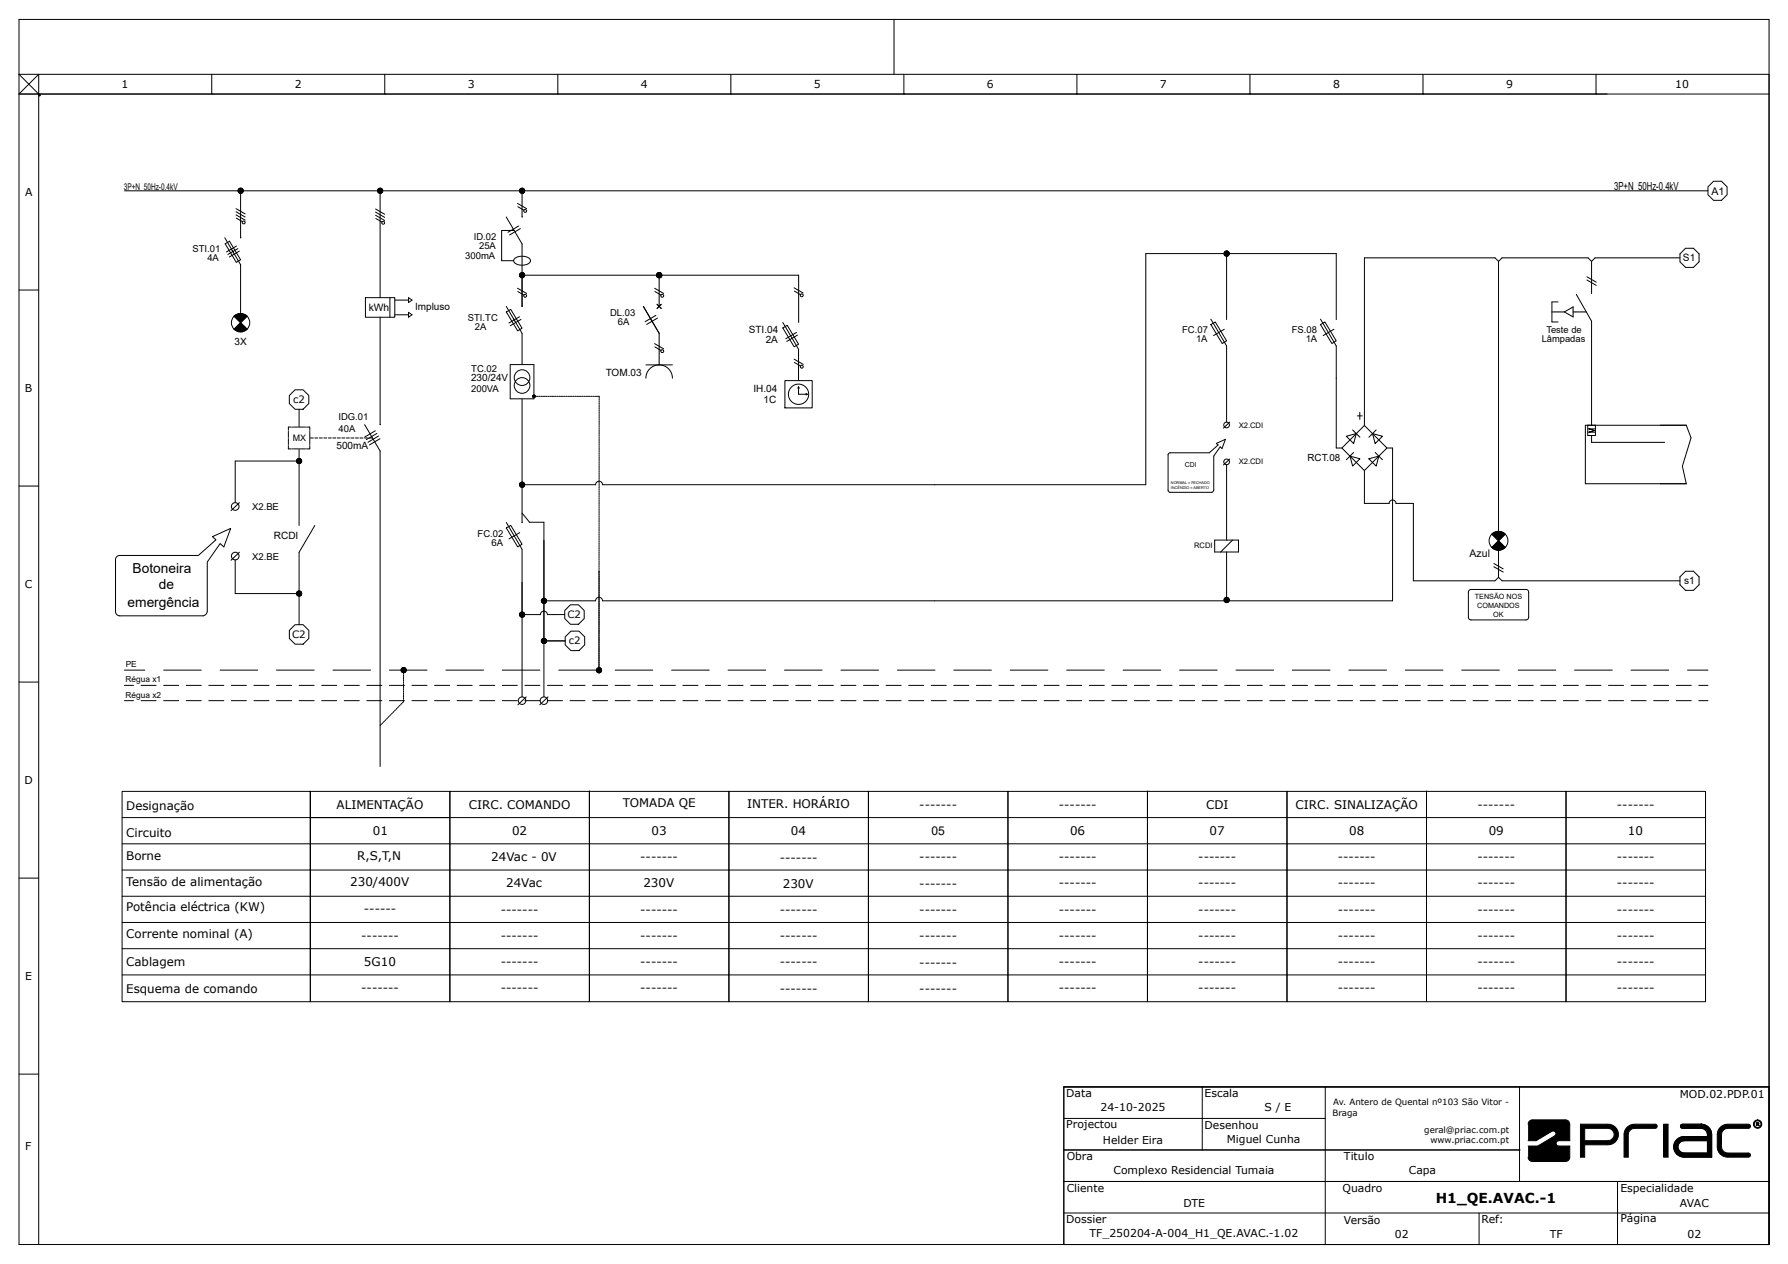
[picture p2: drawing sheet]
<svg xmlns="http://www.w3.org/2000/svg" width="297mm" height="210mm" viewBox="0 0 297 210" stroke-linecap="round" stroke-linejoin="round" font-family="sans-serif">
<g fill="none" stroke="#000" stroke-width=".17">
<path d="M6.4 15.6l-3.2-3.3h290.7v194.5h-290.7v-203.6h290.7v203.6h-117.2v-26.2h117.2M6.6 15.6v.3h-.2M35.2 15.6h.1M35.2 12.3v3.3M63.9 15.6h.1M63.9 12.3v3.3M92.7 15.6h.1M92.7 12.3v3.3M121.4 15.6h.1M121.4 12.3v3.3M148.5 3.2v9.1M150.1 15.6h.1"/>
<path d="M150.1 12.3v3.3M178.9 15.6h.1M178.9 12.3v3.3M207.6 15.6h.1M207.6 12.3v3.3M236.4 15.6h.1M236.4 12.3v3.3M265.1 15.6h.1M265.1 12.3v3.3M293.9 15.6h-290.7l3.2-3.3v194.5M20.7 31.7h263M37.3 39.5l2.7 4.5v8.1"/>
<path d="M39.2 35.7l1.5 .9M39.2 35.2l1.5 .9M39.2 34.7l1.5 .8M39.3 36.2l1 .6M39.5 31.7h.5l-.5 .1zM39.6 32l.4-.3-.3 .3zM39.6 31.4l.4 .3-.5-.1zM39.7 31.3h.1l.2 .4zM39.8 31.3h.2v.4zM40 39.5h.1M40 31.7v.4h-.2zM40 31.7l.1 .4h-.1z"/>
<path d="M40 31.7l.2 .3-.1 .1zM40 31.7l.3 .3h-.1zM40 31.7l.4 .1-.1 .2zM40 31.7h.4v.1zM40 31.7l.4-.1v.1zM40 31.7l.3-.3 .1 .2zM40 31.3h.1l-.1 .4zM40 31.7v7.8M40.1 31.3h.1l-.2 .4zM40.2 31.3l.1 .1-.3 .3zM62.4 35.8l1.5 .8M62.4 35.2l1.5 .9"/>
<path d="M62.4 34.7l1.5 .9M62.4 36.3l1 .6M62.7 31.7h.4l-.4 .1zM62.8 32l.3-.3-.2 .3zM62.8 31.4l.3 .3-.4-.1zM62.9 31.3h.1l.1 .4zM63 31.3h.1v.4zM63.1 31.7v.4h-.1zM63.1 31.7l.2 .4h-.2zM63.1 31.7l.3 .3-.1 .1zM63.1 31.7l.4 .3h-.1zM63.1 31.7l.5 .1-.1 .2z"/>
<path d="M63.1 31.7h.5v.1zM63.1 31.7l.5-.1v.1zM63.1 31.7l.4-.3 .1 .2zM63.1 31.3h.2l-.2 .4zM63.1 31.7v17.8M63.3 31.3h.1l-.3 .4zM63.4 31.3l.1 .1-.4 .3zM84.1 36.1l2.6 4.4v10.4M85.4 38.3h-2.1v5h2M86 33.8l1.5 .9M86 34.3l1 .6M86.2 37.5l-1.8 1.1"/>
<path d="M86.3 31.7h.4l-.4 .1zM86.4 32l.3-.3-.2 .3zM86.4 31.4l.3 .3-.4-.1zM86.4 38l-1.8 1M86.5 31.3h.1l.1 .4zM86.6 31.3h.1v.4zM86.7 36.1h.1M86.7 31.7v.4h-.1zM86.7 31.7l.2 .4h-.2zM86.7 31.7l.3 .3-.1 .1zM86.7 31.7l.4 .3h-.1zM86.7 31.7l.4 .1v.2z"/>
<path d="M86.7 31.7h.5l-.1 .1zM86.7 31.7l.4-.1 .1 .1zM86.7 31.7l.4-.3v.2zM86.7 31.3h.2l-.2 .4zM86.7 31.7v4.4M86.9 31.3h.1l-.3 .4zM87 31.3l.1 .1-.4 .3zM3.2 48.2h3.2M37.4 40.5l.7-.4 1.9 3.1-.8 .4zM38.9 52.5a1.52 1.52 0 0 1 2.1 0l-2.1 2.2a1.52 1.52 0 0 0 2.1 0zM39.3 40.9l-1.7 1M39.5 41.3l-1.7 1"/>
<path d="M39.8 41.7l-1.7 1M60.7 49.5h4.9v3.2h-4.9zM63.1 52.7v17.9M64.8 49.5v3.2M65.6 52.3h2.3M65.6 49.9h2.3M67.9 51.9l.5 .4-.5 .4zM67.9 49.5l.5 .4-.5 .4zM84.1 50.9l2.6 4.5v5.2M84.1 51.8l.7-.4 1.9 3.1-.7 .5zM85.5 43a1.9 1.9 0 0 1 2.6 .2 1.21 1.21 0 0 1-1.5 .9l-.9-.3a.53 .53 0 0 1-.2-.8zM86 47.9l1.5 .9"/>
<path d="M86 48.4l1 .6M86.3 45.7h.4l-.4 .2zM86.3 52.6l-1.8 1.1M86.4 46l.3-.3-.2 .4zM86.4 45.5l.3 .2-.4-.1zM86.5 45.4l.1-.1 .1 .4zM86.5 53.1l-1.7 1M86.6 45.3h.1v.4zM86.7 50.9h.1M86.7 45.7v.5l-.1-.1zM86.7 45.7l.2 .4-.2 .1zM86.7 45.7l.3 .4h-.1z"/>
<path d="M86.7 45.7l.4 .3-.1 .1zM86.7 45.7l.4 .2v.1zM86.7 45.7h.5l-.1 .2zM86.7 45.7l.4-.1 .1 .1zM86.7 45.7l.4-.2v.1zM86.7 45.3h.2l-.2 .4zM86.7 45.7h46v7.9M86.9 45.3l.1 .1-.3 .3zM87 45.4l.1 .1-.4 .2zM106.9 50.9l2.6 4.5v5.2M108.7 47.9l1.5 .9M108.7 57.1l1.5 .9"/>
<path d="M108.8 48.4l1 .6M108.8 57.6l1 .6M108.9 52.4l-1.7 1.1M109.1 45.7h.4l-.4 .2zM109.1 46l.4-.3-.3 .4zM109.1 45.5l.4 .2-.4-.1zM109.1 50.6l.7 .6M109.2 52.8l-1.8 1.1M109.2 45.4l.2-.1 .1 .4zM109.4 45.3h.1v.4zM109.5 45.7v.5l-.1-.1zM109.5 45.7l.1 .4-.1 .1z"/>
<path d="M109.5 45.7l.2 .4h-.1zM109.5 45.7l.3 .3-.1 .1zM109.5 45.7l.4 .2-.1 .1zM109.5 45.7h.4v.2zM109.5 45.7l.4-.1v.1zM109.5 45.7l.3-.2 .1 .1zM109.5 45.3h.1l-.1 .4zM109.5 45.7v5.2M109.6 45.3l.1 .1-.2 .3zM109.7 45.4l.1 .1-.3 .2zM109.8 50.6l-.7 .6M130 53.6l2.6 4.4v5.2"/>
<path d="M130 54.5l.8-.5 1.8 3.2-.7 .4zM131.9 47.8l1.5 .9M131.9 59.7l1.5 .8M132 48.4l1 .5M132.3 55.2l-1.8 1.1M132.5 55.7l-1.8 1M201.1 53l2.6 4.5v12.6M201.1 53.9l.8-.4 1.8 3.1-.7 .5zM203.3 42.1h.4l-.4 .2zM203.4 54.7l-1.8 1.1M203.4 42.4l.3-.3-.2 .4zM203.4 41.9l.3 .2-.4-.1z"/>
<path d="M203.5 41.8l.1-.1 .1 .4zM203.6 41.7h.1v.4zM203.7 42.1v.5l-.1-.1zM203.7 42.1l.2 .4-.2 .1zM203.7 42.1l.3 .4h-.1zM203.7 42.1l.4 .3-.1 .1zM203.7 42.1l.5 .2-.1 .1zM203.7 42.1h.5v.2zM203.7 42.1l.5-.1v.1zM203.7 42.1l.4-.2 .1 .1zM203.7 41.7h.2l-.2 .4zM203.7 42.1v11"/>
<path d="M203.9 41.7l.1 .1-.3 .3zM204 41.8l.1 .1-.4 .2zM219.3 53l2.7 4.5v16.9h.9M219.3 53.9l.8-.4 1.9 3.1-.8 .5zM221.6 54.7l-1.8 1.1M222 53.1v-11h-31.7v38.4h-90.2a.58 .58 0 0 0-.6-.5 .58 .58 0 0 0-.6 .5h-12.2M248.9 43.4l-.6-.6h-21.7v27.9M248.9 43.4l.6-.6h14.3l.6 .6M248.9 43.4v44.9M257.8 51.8h.1M257.9 51.8h.1M258.1 51.8h.1"/>
<path d="M258.3 51.8h.1M258.5 51.8h.1M258.7 51.8h.1M258.8 50.2h-1v3.3h1M258.9 51.8h.1M259 51.8h.2M259.2 51.8h.2M259.4 51.8h.1M259.6 51.8h.1M259.8 51.8h.1M259.9 51.8l.1 .1M260 51.8h-.1"/>
<path d="M260 51.9l.1 .1M260.1 51.7h-.1M260.2 52l.1 .1M260.3 51.6h-.1M260.4 52.1l.1 .1M260.5 51.5h-.1M260.5 52.2l.1 .1M260.6 51.4h-.1M260.7 52.3l.1 .1M260.8 51.3h-.1M260.9 52.4l.1 .1M261 51.2l-.1 .1"/>
<path d="M261 52.5l.1 .1M261.1 51.1l-.1 .1M261.2 51.1l.1-.1v.1M261.3 51.8h.1M261.3 52.5v.2l-.1-.1M261.3 51.2v.1M261.3 51.4v.1M261.3 51.6v.1M261.3 51.8v.1M261.3 52v.1M261.3 52.1v.2M261.3 52.3v.2"/>
<path d="M261.5 51.8h.1M261.7 51.8h.1M261.8 48.9l2.6 4.5v17.3M261.9 51.8h.1M262.1 51.8h.1M262.2 51.8h.2M262.4 51.8h.2M262.6 51.8h.1M262.8 51.8h.1M263 51.8h.1M263.2 51.8h.1M263.4 51.8h.1"/>
<path d="M263.6 46.5l1.5 .9M263.6 46l1.5 .9M264.4 43.4v5.4M279.1 42.8h-14.1l-.6 .6M47.9 74.1v.5h.5M47.9 71.6v.1M47.9 71.8v.8M47.9 72.7v.1M47.9 73v.7M47.9 73.8v.2M48.4 71h-.5v.5M48.5 71h.1"/>
<path d="M48.5 74.6h.1M48.7 71h.8M48.7 74.6h.8M49.2 76.6h.5l-.4 .1zM49.3 76.9l.4-.3-.3 .3zM49.3 76.3l.4 .3-.4-.1zM49.4 76.2h.1l.2 .4zM49.5 76.2h.2v.4zM49.6 71h.1M49.6 74.6h.1M49.7 76.6v.4h-.2zM49.7 76.6l.1 .4h-.1z"/>
<path d="M49.7 76.6l.2 .3-.1 .1zM49.7 76.6l.3 .3h-.1zM49.7 76.6l.4 .1-.1 .2zM49.7 76.6h.4v.1zM49.7 76.6l.4-.1v.1zM49.7 76.6l.3-.3 .1 .2zM49.7 76.2h.1l-.1 .4zM49.7 68v3M49.7 74.6v12.7M49.8 76.2h.1l-.2 .4zM49.9 71h.7M49.9 74.6h.7"/>
<path d="M49.9 76.6h-10.8v6.9M49.9 76.2l.1 .1-.3 .3zM50.7 71h.2M50.7 74.6h.2M51 71h.5v.5M51.5 72.8h.5M51.5 71.6v.1M51.5 71.8v.8M51.5 72.7v.1M51.5 73v.7M51.5 73.8v.2M51.5 74.1v.5h-.5"/>
<path d="M52.3 72.8h.5M53 72.8h.5M53.8 72.8h.5M54.5 72.8h.5M55.3 72.8h.5M56 72.8h.5M56.8 72.8h.5M57.5 72.8h.5M58.3 72.8h.5M59 72.8h.5M59.8 72.8h.5M60.5 72.8h.5"/>
<path d="M60.6 70.6l2.5 4.3v52.4M61.3 72.8h.6M62.3 71.6l-1.7 1M62.6 72l-1.7 1M62.9 72.4l-1.8 1.1M63.1 72.9l-1.7 1M63.1 70.6h.1M84.7 60.6h4v5.7h-4zM86.7 66.3v20.5M88.5 65.8h.2l-.2 .1zM88.5 65.8h.2h-.2zM88.6 65.7v-.1l.1 .2z"/>
<path d="M88.6 65.6h.1v.2zM88.7 65.8l-.1 .3v-.1zM88.7 65.8v.3h-.1zM88.7 65.8l.1 .2-.1 .1zM88.7 65.8l.2 .1-.1 .1zM88.7 65.8h.2v.1zM88.7 65.8h.2zM88.7 65.8h.3M88.7 65.6l.1 .1-.1 .1zM88.8 65.7l.1 .1h-.2zM89.1 65.8h.3M89.5 65.8h.2"/>
<path d="M89.9 65.8h.2M90.2 65.8h.3M90.6 65.8h.3M91 65.8h.2M91.4 65.8h.2M91.7 65.8h.3M92.1 65.8h.3M92.5 65.8h.2M92.9 65.8h.2M93.2 65.8h.3M93.6 65.8h.3M94 65.8h.2"/>
<path d="M94.4 65.8h.2M94.7 65.8h.3M95.1 65.8h.3M95.5 65.8h.2M95.9 65.8h.2M96.2 65.8h.3M96.6 65.8h.3M97 65.8h.2M97.4 65.8h.2M97.7 65.8h.3M98.1 65.8h.3M98.5 65.8h.2"/>
<path d="M98.9 65.8h.2M99.2 65.8h.3v.3M99.5 79.7v.3M99.5 79.3v.3M99.5 79v.2M99.5 78.6v.2M99.5 78.2v.3M99.5 77.8v.3M99.5 77.5v.2M99.5 77.1v.2M99.5 76.7v.3M99.5 76.3v.3"/>
<path d="M99.5 76v.2M99.5 75.6v.2M99.5 75.2v.3M99.5 74.8v.3M99.5 74.5v.2M99.5 74.1v.2M99.5 73.7v.3M99.5 73.3v.3M99.5 73v.2M99.5 72.6v.2M99.5 72.2v.3M99.5 71.8v.3"/>
<path d="M99.5 71.5v.2M99.5 71.1v.2M99.5 70.7v.3M99.5 70.3v.3M99.5 70v.2M99.5 69.6v.2M99.5 69.2v.3M99.5 68.8v.3M99.5 68.5v.2M99.5 68.1v.2M99.5 67.7v.3M99.5 67.3v.3"/>
<path d="M99.5 67v.2M99.5 66.6v.2M99.5 66.2v.3M107.3 62.8a2.2 2.2 0 0 1 2.2-2.2 2.2 2.2 0 0 1 2.2 2.2M107.3 60.6h4.4M130.4 63.2h4.5v4.6h-4.5zM132 60.2l1 .6M132.6 64.5v1h1.3M132.6 64.2l.1 .3h-.2zM133.9 65.4l.2 .1-.2 .1zM194.1 75.4l.3-.2h6.5l1.4-1.3-.3-.2 1.6-.7-.6 1.5-.3-.3-1.1 1.6v5.6l-.3 .4-7.1-.1-.2-.3zM203.7 77.2v12.5"/>
<path d="M204.3 70.1l-1.1 1M204.3 76.3l-1.1 1M222.9 74.4l3.7-3.7 3.8 3.7-3.8 3.8zM223.6 72.5l1.7-.5-.5 1.7zM224.2 75.8l1.7 .4-1.2 1.2zM224.7 71.4l1.2 1.2M224.8 75.2l-1.2 1.2M225.5 69.1h.8M225.9 68.5v1.2M226.6 78.2v5.4h4.1a.57 .57 0 0 1 .6-.5 .57 .57 0 0 1 .6 .5h2.9v12.9h13.5l.6-.6M227.4 76.2l1.6-.4-.4 1.6zM228 72l1.6 .5-1.2 1.2z"/>
<path d="M228.4 75.2l1.2 1.2M228.6 71.4l-1.2 1.2M230.4 74.4h.9v25.4h-131.2a.58 .58 0 0 0-.6-.6 .58 .58 0 0 0-.6 .6h-8.6M263.3 70.7h16.8l.8 2-1.4 4.8 .6 2.9h-16.8zM263.7 70.7v1.7h1.3v-1.7M264.4 72.4v1.1h12.1M264.9 71.3h-1l1 .2-1 .3h1M3.2 80.8h3.2M19.4 92.5l.5-.2h13l3-2.6-.6-.5 3-1.4-1.1 3.1-.6-.6-2.2 3.1v8.2a.86 .86 0 0 1-.7 .7h-13.8a.71 .71 0 0 1-.7-.7v-8.6zM39.1 93v5.6h10.8M39.8 83.5l-1.4 1.3M39.8 91.7l-1.4 1.4"/>
<path d="M49.2 98.6h.5l-.4 .1zM49.3 98.9l.4-.3-.3 .4zM49.3 98.4l.4 .2-.4-.1zM49.4 98.3l.1-.1 .2 .4zM49.5 98.2h.2v.4zM49.7 98.6v.5l-.2-.1zM49.7 98.6l.1 .4-.1 .1zM49.7 98.6l.2 .4h-.1zM49.7 98.6l.3 .3-.1 .1zM49.7 98.6l.4 .1-.1 .2zM49.7 98.6h.4v.1zM49.7 98.6l.4-.1v.1z"/>
<path d="M49.7 98.6l.3-.2 .1 .1zM49.7 98.2h.1l-.1 .4zM49.8 98.2l.1 .1-.2 .3zM49.9 98.3l.1 .1-.3 .2zM52.3 87.3l-2.6 4.5v12M84.1 86.8l2.6 4.5v24.5M84.1 87.7l.7-.4 1.9 3.1-.7 .5zM86.3 80.5h.4l-.4 .2zM86.3 88.5l-1.8 1M86.4 80.8l.3-.3-.2 .4zM86.4 80.3l.3 .2-.4-.1zM86.5 80.2l.1-.1 .1 .4z"/>
<path d="M86.6 80.1h.1v.4zM86.7 86.8h.1M86.7 80.5v.5l-.1-.1zM86.7 80.5l.2 .4-.2 .1zM86.7 80.5l.3 .4h-.1zM86.7 80.5l.4 .3-.1 .1zM86.7 80.5l.4 .2v.1zM86.7 80.5h.5l-.1 .2zM86.7 80.5l.4-.1 .1 .1zM86.7 80.5l.4-.2v.1zM86.7 80.1h.2l-.2 .4zM86.7 85.2l1.3 1.6h2.3v29"/>
<path d="M86.9 80.1l.1 .1-.3 .3zM87 80.2l.1 .1-.4 .2zM89.9 99.8h.4l-.4 .2zM90 99.6l.3 .2-.4-.1zM90.1 99.5l.1-.1 .1 .4zM90.2 99.4h.1v.4zM90.3 99.8v.5l-.1-.1zM90.3 99.8l.2 .4-.2 .1zM90.3 99.8l.3 .4h-.1zM90.3 99.8l.4 .3-.1 .1zM90.3 99.8l.5 .2-.1 .1zM90.3 99.8h.5v.2z"/>
<path d="M90.3 99.8l.5-.1v.1zM90.3 99.8l.4-.2 .1 .1zM90.3 99.4h.2l-.2 .4zM90.5 99.4l.1 .1-.3 .3zM90.6 99.5l.1 .1-.4 .2zM99.5 99.8v.3M99.5 99.4v.3M99.5 99.1v.2M99.5 98.7v.2M99.5 98.3v.3M99.5 97.9v.3M99.5 97.6v.2"/>
<path d="M99.5 97.2v.2M99.5 96.8v.3M99.5 96.4v.3M99.5 96.1v.2M99.5 95.7v.2M99.5 95.3v.3M99.5 94.7v.5M99.5 94.3v.3M99.5 94v.2M99.5 93.6v.2M99.5 93.2v.3M99.5 92.8v.3"/>
<path d="M99.5 92.5v.2M99.5 92.1v.2M99.5 91.7v.3M99.5 91.3v.3M99.5 91v.2M99.5 90.6v.2M99.5 90.2v.3M99.5 89.8v.3M99.5 89.5v.2M99.5 89.1v.2M99.5 88.7v.3M99.5 88.3v.3"/>
<path d="M99.5 88v.2M99.5 87.6v.2M99.5 87.2v.3M99.5 86.8v.3M99.5 86.5v.2M99.5 86.1v.2M99.5 85.7v.3M99.5 85.3v.3M99.5 85v.2M99.5 84.6v.2M99.5 84.2v.3M99.5 83.8v.3"/>
<path d="M99.5 83.5v.2M99.5 83.1v.2M99.5 82.7v.3M99.5 82.3v.3M99.5 82v.2M99.5 81.6v.2M99.5 81.2v.3M99.5 80.8v.3M99.5 80.5v.2M99.5 80.1v.2M201.8 89.7h3.9v2h-3.9zM203.3 99.7h.4l-.4 .1z"/>
<path d="M203.4 99.9l.3-.2-.2 .3zM203.4 99.4l.3 .3-.4-.2zM203.5 99.3h.1l.1 .4zM203.6 99.3l.1-.1v.5zM203.7 99.7v.4h-.1zM203.7 99.7l.2 .4h-.2zM203.7 99.7l.3 .3-.1 .1zM203.7 99.7l.4 .2-.1 .1zM203.7 99.7l.5 .1-.1 .1zM203.7 99.7h.5v.1zM203.7 99.7l.5-.2v.2zM203.7 99.7l.4-.3 .1 .1z"/>
<path d="M203.7 99.2l.2 .1-.2 .4zM203.7 91.7v8M203.9 99.3h.1l-.3 .4zM204 99.3l.1 .1-.4 .3zM204.7 89.7l-1.9 2M231.3 83.6h.1M244.1 98h9.6l.2 .4v4.4l-.4 .2-9.4-.1-.2-.4v-4.1zM247.8 88.7a1.57 1.57 0 0 1 2.2 0l-2.2 2.3a1.57 1.57 0 0 0 2.2 0zM248.1 94.2l1.6 .8M248.1 93.6l1.6 .9M248.9 95.9l.6 .6h29.6M248.9 91.4v4.5"/>
<path d="M3.2 113.3h3.2M20.7 113.9h1.5M20.7 116.4h1.5M20.7 111.3h3.4M23.4 113.9h2.5M23.4 116.4h2.5M27.2 113.9h2.5M27.2 116.4h2.5M27.2 111.3h6.2M30.9 113.9h2.5M30.9 116.4h2.5M34.7 113.9h2.5"/>
<path d="M34.7 116.4h2.5M36.6 111.3h6.2M38.4 113.9h2.5M38.4 116.4h2.5M42.2 113.9h2.5M42.2 116.4h2.5M45.9 113.9h2.5M45.9 116.4h2.5M45.9 111.3h6.3M49.7 113.9h2.5M49.7 116.4h2.5M53.4 113.9h2.5"/>
<path d="M53.4 116.4h2.5M55.3 111.3h6.3M57.2 113.9h2.5M57.2 116.4h2.5M60.9 113.9h2.5M60.9 116.4h2.5M63.9 119.8l-.2 .2M64.1 119.5l-.2 .2M64.4 119.3l-.2 .2M64.6 119l-.1 .2M64.7 113.9h2.5M64.7 116.4h2.5"/>
<path d="M64.7 111.3h6.2M64.9 118.7l-.2 .2M65.2 118.5l-.2 .2M65.4 118.2l-.1 .2M65.7 117.9l-.2 .2M66 117.7l-.2 .1M66.2 117.4l-.2 .2M66.5 117.1l-.2 .2M66.6 111.3h.4l-.4 .2zM66.7 111.6l.3-.3-.2 .4zM66.7 111.1l.3 .2-.4-.1zM66.7 116.9l-.1 .1"/>
<path d="M66.8 111l.1-.1 .1 .4zM66.9 110.9h.1v.4zM67 116.3v.3l-.2 .2M67 115.9v.2M67 115.5v.3M67 115.1v.3M67 114.8v.2M67 114.4v.2M67 114v.3M67 113.6v.3M67 113.3v.2M67 112.9v.2"/>
<path d="M67 112.5v.3M67 112.1v.3M67 111.8v.2M67 111.3v.3M67 111.3v.5l-.1-.1zM67 111.3l.2 .4-.2 .1zM67 111.3l.3 .4h-.1zM67 111.3l.4 .3-.1 .1zM67 111.3l.5 .2-.1 .1zM67 111.3h.5v.2zM67 111.3l.5-.1v.1zM67 111.3l.4-.2 .1 .1z"/>
<path d="M67 110.9h.2l-.2 .4zM67.2 110.9l.1 .1-.3 .3zM67.3 111l.1 .1-.4 .2zM68.4 113.9h2.5M68.4 116.4h2.5M72.2 113.9h2.5M72.2 116.4h2.5M74.1 111.3h6.2M75.9 113.9h2.5M75.9 116.4h2.5M79.7 113.9h2.5M79.7 116.4h2.5"/>
<path d="M83.4 113.9h2.5M83.4 116.4h2.5M83.4 111.3h6.3M86.3 102.1h.4l-.4 .1zM86.4 102.4l.3-.3-.2 .4zM86.4 101.9l.3 .2-.4-.1zM86.5 101.8l.1-.1 .1 .4zM86.6 101.7h.1v.4zM86.7 102.1v.4h-.1zM86.7 102.1l.2 .4h-.2zM86.7 102.1l.3 .4h-.1zM86.7 102.1l.4 .3-.1 .1z"/>
<path d="M86.7 102.1l.4 .1v.2zM86.7 102.1h.5l-.1 .1zM86.7 102.1l.4-.1 .1 .1zM86.7 102.1l.4-.2v.1zM86.7 101.7h.2l-.2 .4zM86.9 101.7l.1 .1-.3 .3zM87 101.8l.1 .1-.4 .2zM87.2 113.9h2.5M87.2 116.4h2.5M87.4 115.8l-1.4 1.3M89.9 106.5h.4l-.4 .1zM90 106.7l.3-.2-.2 .3z"/>
<path d="M90 106.2l.3 .3-.4-.2zM90 100.1l.3-.3-.2 .4zM90.1 106.1h.1l.1 .4zM90.2 106.1l.1-.1v.5zM90.3 106.5v.4h-.1zM90.3 106.5l.2 .4h-.2zM90.3 106.5l.3 .3-.1 .1zM90.3 106.5l.4 .2-.1 .1zM90.3 106.5l.5 .1-.1 .1zM90.3 106.5h.5v.1zM90.3 106.5l.5-.2v.2zM90.3 106.5l.4-.3 .1 .1z"/>
<path d="M90.3 106l.2 .1-.2 .4zM90.3 106.5h3.6M90.5 106.1h.1l-.3 .4zM90.6 106.1l.1 .1-.4 .3zM90.9 113.9h2.5M90.9 116.4h2.5M91 115.8l-1.3 1.3M92.8 111.3h6.3M93.8 102.1h-2.9a.58 .58 0 0 0-.6-.6 .58 .58 0 0 0-.5 .6h-3.1M94.7 113.9h2.5M94.7 116.4h2.5M98.4 113.9h2.5"/>
<path d="M98.4 116.4h2.5M99.1 111.4h.4l-.4 .1zM99.1 111.6l.4-.2-.3 .3zM99.1 111.1l.4 .3-.4-.2zM99.2 111l.2-.1 .1 .5zM99.4 110.9h.1v.5zM99.5 111.1v.2M99.5 110.7v.2M99.5 110.3v.3M99.5 111.4v.4h-.1zM99.5 111.4l.1 .4h-.1zM99.5 111.4l.3 .3-.2 .1z"/>
<path d="M99.5 111.4l.3 .2v.1zM99.5 111.4l.4 .1-.1 .1zM99.5 111.4h.4v.1zM99.5 111.4l.4-.2v.2zM99.5 111.4l.3-.3 .1 .1zM99.5 110.9h.1l-.1 .5zM99.5 109.9v.3M99.5 109.6v.2M99.5 109.2v.2M99.5 108.8v.3M99.5 108.4v.3M99.5 108.1v.2"/>
<path d="M99.5 107.7v.2M99.5 107.3v.3M99.5 106.9v.3M99.5 106.6v.2M99.5 106.2v.2M99.5 105.8v.3M99.5 105.4v.3M99.5 105.1v.2M99.5 104.7v.2M99.5 104.3v.3M99.5 103.9v.3M99.5 103.6v.2"/>
<path d="M99.5 103.2v.2M99.5 102.8v.3M99.5 102.4v.3M99.5 102.1v.2M99.5 101.7v.2M99.5 101.3v.3M99.5 100.9v.3M99.5 100.6v.2M99.5 100.2v.2M99.6 110.9l.2 .1-.3 .4zM99.8 111v.1l-.3 .3zM102.2 113.9h2.5"/>
<path d="M102.2 116.4h2.5M102.2 111.3h6.2M105.9 113.9h2.5M105.9 116.4h2.5M109.7 113.9h2.5M109.7 116.4h2.5M111.6 111.3h6.2M113.4 113.9h2.5M113.4 116.4h2.5M117.2 113.9h2.5M117.2 116.4h2.5M120.9 113.9h2.5"/>
<path d="M120.9 116.4h2.5M120.9 111.3h6.3M124.7 113.9h2.5M124.7 116.4h2.5M128.4 113.9h2.5M128.4 116.4h2.5M130.3 111.3h6.3M132.2 113.9h2.5M132.2 116.4h2.5M135.9 113.9h2.5M135.9 116.4h2.5M139.7 113.9h2.5"/>
<path d="M139.7 116.4h2.5M139.7 111.3h6.2M143.4 113.9h2.5M143.4 116.4h2.5M147.2 113.9h2.5M147.2 116.4h2.5M149.1 111.3h6.2M150.9 113.9h2.5M150.9 116.4h2.5M154.7 113.9h2.5M154.7 116.4h2.5M158.4 113.9h2.5"/>
<path d="M158.4 116.4h2.5M158.4 111.3h6.3M162.2 113.9h2.5M162.2 116.4h2.5M165.9 113.9h2.5M165.9 116.4h2.5M167.8 111.3h6.3M169.7 113.9h2.5M169.7 116.4h2.5M173.4 113.9h2.5M173.4 116.4h2.5M177.2 113.9h2.5"/>
<path d="M177.2 116.4h2.5M177.2 111.3h6.2M180.9 113.9h2.5M180.9 116.4h2.5M184.7 113.9h2.5M184.7 116.4h2.5M186.6 111.3h6.2M188.4 113.9h2.5M188.4 116.4h2.5M192.2 113.9h2.5M192.2 116.4h2.5M195.9 113.9h2.5"/>
<path d="M195.9 116.4h2.5M195.9 111.3h6.3M199.7 113.9h2.5M199.7 116.4h2.5M203.4 113.9h2.5M203.4 116.4h2.5M205.3 111.3h6.3M207.2 113.9h2.5M207.2 116.4h2.5M210.9 113.9h2.5M210.9 116.4h2.5M214.7 113.9h2.5"/>
<path d="M214.7 116.4h2.5M214.7 111.3h6.2M218.4 113.9h2.5M218.4 116.4h2.5M222.2 113.9h2.5M222.2 116.4h2.5M224.1 111.3h6.2M225.9 113.9h2.5M225.9 116.4h2.5M229.7 113.9h2.5M229.7 116.4h2.5M233.4 113.9h2.5"/>
<path d="M233.4 116.4h2.5M233.4 111.3h6.3M237.2 113.9h2.5M237.2 116.4h2.5M240.9 113.9h2.5M240.9 116.4h2.5M242.8 111.3h6.3M244.7 113.9h2.5M244.7 116.4h2.5M248.4 113.9h2.5M248.4 116.4h2.5M252.2 113.9h2.5"/>
<path d="M252.2 116.4h2.5M252.2 111.3h6.2M255.9 113.9h2.5M255.9 116.4h2.5M259.7 113.9h2.5M259.7 116.4h2.5M261.6 111.3h6.2M263.4 113.9h2.5M263.4 116.4h2.5M267.2 113.9h2.5M267.2 116.4h2.5M270.9 113.9h2.5"/>
<path d="M270.9 116.4h2.5M270.9 111.3h6.3M274.7 113.9h2.5M274.7 116.4h2.5M278.4 113.9h2.5M278.4 116.4h2.5M280.3 111.3h3.4M282.2 113.9h1.5M282.2 116.4h1.5M20.3 135.8h263M20.3 131.5h31.3v34.9h-31.3zM51.6 131.5h23.1v34.9h-23.1z"/>
<path d="M51.6 131.5v30.5M63.3 120.4l-.2 .2M63.6 120.1l-.2 .2M74.7 131.5h23.2v34.9h-23.2zM97.9 131.5h.1M97.9 131.5h23.2v34.9h-23.2zM121.1 131.5h23.2v34.9h-23.2zM144.3 131.5h23.1v34.9h-23.1zM167.4 131.5h23.2v34.9h-23.2zM190.6 131.5h.1M190.6 131.5h23.2v34.9h-23.2zM213.8 131.5h23.2v34.9h-23.2z"/>
<path d="M237 131.5h.1M237 131.5h23.1v34.9h-23.1zM260.1 131.5h23.2v34.9h-23.2zM3.2 145.9h3.2M20.3 140.2h263M20.3 144.5h263M20.3 148.9h263M20.3 153.3h263M20.3 157.6h263M3.2 178.5h3.2M20.3 162h263M176.7 196.3h117.2"/>
<path d="M176.7 191.1h75.8M176.7 185.8h43.4M199.7 180.6v10.5M220.1 180.6v26.2M252.4 180.6v15.7M253.8 186.8a.9 .9 0 0 1 1.3-.7h4.4a.93 .93 0 0 1 1 .1 .93 .93 0 0 1 .2 1v2.3h-1.5a.51 .51 0 0 0-.7 .5 .51 .51 0 0 0 .7 .4h1.5a4.6 4.6 0 0 1-.2 2.4l-.5 .2h-5.4a.73 .73 0 0 1-.8-.7M253.8 190.4h1.6M257.7 188l-2.1 1.3a2.39 2.39 0 0 1-1.8 .2M257.7 188a.46 .46 0 0 1 .7 .2 .46 .46 0 0 1-.3 .6l-2.6 1.6M260.5 186.3h.1M267 187.5h-3.8v2M267 190.2h-3.8v2h-.7v-5.4h3.1a3.8 3.8 0 0 1 2.7 .5 1.7 1.7 0 0 1 .4 1.9 1.7 1.7 0 0 1-1.6 1"/>
<path d="M267.1 187.5a1.05 1.05 0 0 1 1 1.2 1.05 1.05 0 0 1-1.4 .8h-3.4M268.7 196.3v10.5M270.5 188.5v3.7h-.7M271.5 186.8a1.84 1.84 0 0 0-1.7 2.3v3.1M271.6 186.8h3.2a.37 .37 0 0 1 .5 .3 .37 .37 0 0 1-.5 .4h-2.7a1.21 1.21 0 0 0-1.6 1M276.4 186.8h.7v5.4h-.7zM279.5 186.8a.35 .35 0 0 0-.4 .4 .35 .35 0 0 0 .5 .3h2.5a1.18 1.18 0 0 1 1.5 1.3h-3.8M279.5 186.8h1a6.2 6.2 0 0 1 3 .3 1.83 1.83 0 0 1 .8 1.7M279.8 188.8a1.74 1.74 0 0 0-1.8 2 1.74 1.74 0 0 0 2.2 1.4h4.1v-3.3M282.6 186.8h.1M283.6 189.5h-3.2a1.15 1.15 0 0 0-1.4 .4 1.15 1.15 0 0 0 0 1.4l.8 .3M283.6 189.5v2.1h-3.8"/>
<path d="M287 186.8a1.76 1.76 0 0 0-1.7 2v1.4a1.85 1.85 0 0 0 2.2 2h2.9M287 191.6h3.3a.36 .36 0 0 1 .4 .2 .36 .36 0 0 1-.3 .4M287 186.8h3.3a.36 .36 0 0 1 .4 .2 .36 .36 0 0 1-.3 .5M290.4 187.5h-2.9a1.2 1.2 0 0 0-1.5 1.3v1.7a1.03 1.03 0 0 0 1 1.1M291.7 186.5h.4v.3l.1 .2-.4-.1v.1h-.1zM176.7 201.5h117.2M245.7 201.5v5.3"/>
<circle cx="40.5" cy="37" r=".24"/>
<circle cx="63.7" cy="37" r=".24"/>
<circle cx="87.2" cy="35" r=".24"/>
<circle cx="285.3" cy="31.7" r="1.72"/>
<circle cx="40" cy="53.6" r="1.52"/>
<circle cx="87.2" cy="49.1" r=".24"/>
<circle cx="110" cy="49.1" r=".24"/>
<circle cx="110" cy="58.3" r=".24"/>
<circle cx="133.2" cy="49.1" r=".24"/>
<circle cx="280.6" cy="42.8" r="1.72"/>
<circle cx="49.7" cy="66.4" r="1.75"/>
<circle cx="86.7" cy="62.7" r="1.3"/>
<circle cx="86.7" cy="64" r="1.3"/>
<circle cx="132.6" cy="65.5" r="1.69"/>
<circle cx="133.2" cy="60.9" r=".24"/>
<circle cx="203.7" cy="70.6" r=".47"/>
<circle cx="203.7" cy="76.7" r=".47"/>
<circle cx="39.1" cy="84.1" r=".64"/>
<circle cx="39.1" cy="92.4" r=".64"/>
<circle cx="248.9" cy="89.8" r="1.57"/>
<circle cx="280.6" cy="96.5" r="1.72"/>
<circle cx="49.7" cy="105.4" r="1.75"/>
<circle cx="86.7" cy="116.4" r=".62"/>
<circle cx="90.3" cy="116.4" r=".62"/>
<circle cx="95.4" cy="102.1" r="1.75"/>
<circle cx="95.5" cy="106.5" r="1.75"/>
<circle cx="291.9" cy="186.6" r=".12"/>
<circle cx="292" cy="186.8" r=".56"/>
<circle cx="292" cy="186.8" r=".7"/>
</g>
<g fill="#000">
<path d="M39.5 31.7h.5l-.5 .1zM39.5 31.8l.5-.1-.4 .3zM39.6 32l.4-.3-.3 .3zM40 31.7l-.2 .4-.1-.1zM40 31.7v.4h-.2zM39.8 31.3h.2v.4zM39.7 31.3h.1l.2 .4zM39.7 31.3l.3 .4-.4-.3zM39.6 31.4l.4 .3-.5-.1zM39.5 31.6l.5 .1h-.5zM40 31.7l.1 .4h-.1zM40 31.3h.1l-.1 .4z"/>
<path d="M40 31.7l.2 .3-.1 .1zM40.1 31.3h.1l-.2 .4zM40 31.7l.3 .3h-.1zM40.2 31.3l.1 .1-.3 .3zM40 31.7l.4 .1-.1 .2zM40 31.7l.3-.3 .1 .2zM40 31.7h.4v.1zM40 31.7l.4-.1v.1zM62.7 31.7h.4l-.4 .1zM62.7 31.8l.4-.1-.3 .3zM62.8 32l.3-.3-.2 .3zM63.1 31.7l-.1 .4-.1-.1z"/>
<path d="M63.1 31.7v.4h-.1zM63 31.3h.1v.4zM62.9 31.3h.1l.1 .4zM62.8 31.4l.1-.1 .2 .4zM62.8 31.4l.3 .3-.4-.1zM62.7 31.6l.4 .1h-.4zM63.1 31.7l.2 .4h-.2zM63.1 31.3h.2l-.2 .4zM63.1 31.7l.3 .3-.1 .1zM63.3 31.3h.1l-.3 .4zM63.1 31.7l.4 .3h-.1zM63.4 31.3l.1 .1-.4 .3z"/>
<path d="M63.1 31.7l.5 .1-.1 .2zM63.1 31.7l.4-.3 .1 .2zM63.1 31.7h.5v.1zM63.1 31.7l.5-.1v.1zM86.3 31.7h.4l-.4 .1zM86.3 31.8l.4-.1-.3 .3zM86.4 32l.3-.3-.2 .3zM86.7 31.7l-.1 .4-.1-.1zM86.7 31.7v.4h-.1zM86.6 31.3h.1v.4zM86.5 31.3h.1l.1 .4zM86.4 31.4l.1-.1 .2 .4z"/>
<path d="M86.4 31.4l.3 .3-.4-.1zM86.3 31.6l.4 .1h-.4zM86.7 31.7l.2 .4h-.2zM86.7 31.3h.2l-.2 .4zM86.7 31.7l.3 .3-.1 .1zM86.9 31.3h.1l-.3 .4zM86.7 31.7l.4 .3h-.1zM87 31.3l.1 .1-.4 .3zM86.7 31.7l.4 .1v.2zM86.7 31.7l.4-.3v.2zM86.7 31.7h.5l-.1 .1zM86.7 31.7l.4-.1 .1 .1z"/>
<path d="M86.3 45.7h.4l-.4 .2zM86.3 45.9l.4-.2-.3 .3zM86.4 46l.3-.3-.2 .4zM86.7 45.7l-.1 .4h-.1zM86.7 45.7v.5l-.1-.1zM86.6 45.3h.1v.4zM86.5 45.4l.1-.1 .1 .4zM86.5 45.4l.2 .3-.3-.2zM86.4 45.5l.3 .2-.4-.1zM86.3 45.6l.4 .1h-.4zM86.7 45.7l.2 .4-.2 .1zM86.7 45.3h.2l-.2 .4z"/>
<path d="M86.7 45.7l.3 .4h-.1zM86.9 45.3l.1 .1-.3 .3zM86.7 45.7l.4 .3-.1 .1zM87 45.4l.1 .1-.4 .2zM86.7 45.7l.4 .2v.1zM86.7 45.7l.4-.2v.1zM86.7 45.7h.5l-.1 .2zM86.7 45.7l.4-.1 .1 .1zM109.1 45.7h.4l-.4 .2zM109.1 45.9l.4-.2-.4 .3zM109.1 46l.4-.3-.3 .4zM109.5 45.7l-.1 .4h-.2z"/>
<path d="M109.5 45.7v.5l-.1-.1zM109.4 45.3h.1v.4zM109.2 45.4l.2-.1 .1 .4zM109.1 45.5l.1-.1 .3 .3zM109.1 45.5l.4 .2-.4-.1zM109.1 45.6l.4 .1h-.4zM109.5 45.7l.1 .4-.1 .1zM109.5 45.3h.1l-.1 .4zM109.5 45.7l.2 .4h-.1zM109.6 45.3l.1 .1-.2 .3zM109.5 45.7l.3 .3-.1 .1zM109.7 45.4l.1 .1-.3 .2z"/>
<path d="M109.5 45.7l.4 .2-.1 .1zM109.5 45.7l.3-.2 .1 .1zM109.5 45.7h.4v.2zM109.5 45.7l.4-.1v.1zM203.3 42.1h.4l-.4 .2zM203.3 42.3l.4-.2-.3 .3zM203.4 42.4l.3-.3-.2 .4zM203.7 42.1l-.1 .4h-.1zM203.7 42.1v.5l-.1-.1zM203.6 41.7h.1v.4zM203.5 41.8l.1-.1 .1 .4zM203.4 41.9l.1-.1 .2 .3z"/>
<path d="M203.4 41.9l.3 .2-.4-.1zM203.3 42l.4 .1h-.4zM203.7 42.1l.2 .4-.2 .1zM203.7 41.7h.2l-.2 .4zM203.7 42.1l.3 .4h-.1zM203.9 41.7l.1 .1-.3 .3zM203.7 42.1l.4 .3-.1 .1zM204 41.8l.1 .1-.4 .2zM203.7 42.1l.5 .2-.1 .1zM203.7 42.1l.4-.2 .1 .1zM203.7 42.1h.5v.2zM203.7 42.1l.5-.1v.1z"/>
<path d="M49.2 76.6h.5l-.4 .1zM49.3 76.7l.4-.1-.4 .3zM49.3 76.9l.4-.3-.3 .3zM49.7 76.6l-.2 .4-.1-.1zM49.7 76.6v.4h-.2zM49.5 76.2h.2v.4zM49.4 76.2h.1l.2 .4zM49.3 76.3l.1-.1 .3 .4zM49.3 76.3l.4 .3-.4-.1zM49.3 76.5l.4 .1h-.5zM49.7 76.6l.1 .4h-.1zM49.7 76.2h.1l-.1 .4z"/>
<path d="M49.7 76.6l.2 .3-.1 .1zM49.8 76.2h.1l-.2 .4zM49.7 76.6l.3 .3h-.1zM49.9 76.2l.1 .1-.3 .3zM49.7 76.6l.4 .1-.1 .2zM49.7 76.6l.3-.3 .1 .2zM49.7 76.6h.4v.1zM49.7 76.6l.4-.1v.1zM88.5 65.8h.2l-.2 .1zM88.5 65.9l.2-.1-.1 .2zM88.7 65.8l-.1 .3v-.1zM88.6 65.7v-.1l.1 .2z"/>
<path d="M88.6 65.7l.1 .1h-.2zM88.5 65.8h.2h-.2zM88.7 65.8v.3h-.1zM88.6 65.6h.1v.2zM88.7 65.8l.1 .2-.1 .1zM88.7 65.6l.1 .1-.1 .1zM88.7 65.8l.2 .1-.1 .1zM88.8 65.7l.1 .1h-.2zM88.7 65.8h.2v.1zM88.7 65.8h.2zM49.2 98.6h.5l-.4 .1zM49.3 98.7l.4-.1-.4 .3z"/>
<path d="M49.3 98.9l.4-.3-.3 .4zM49.7 98.6l-.2 .4h-.1zM49.7 98.6v.5l-.2-.1zM49.5 98.2h.2v.4zM49.4 98.3l.1-.1 .2 .4zM49.4 98.3l.3 .3-.4-.2zM49.3 98.4l.4 .2-.4-.1zM49.3 98.5l.4 .1h-.5zM49.7 98.6l.1 .4-.1 .1zM49.7 98.2h.1l-.1 .4zM49.7 98.6l.2 .4h-.1zM49.8 98.2l.1 .1-.2 .3z"/>
<path d="M49.7 98.6l.3 .3-.1 .1zM49.9 98.3l.1 .1-.3 .2zM49.7 98.6l.4 .1-.1 .2zM49.7 98.6l.3-.2 .1 .1zM49.7 98.6h.4v.1zM49.7 98.6l.4-.1v.1zM86.3 80.5h.4l-.4 .2zM86.3 80.7l.4-.2-.3 .3zM86.4 80.8l.3-.3-.2 .4zM86.7 80.5l-.1 .4h-.1zM86.7 80.5v.5l-.1-.1zM86.6 80.1h.1v.4z"/>
<path d="M86.5 80.2l.1-.1 .1 .4zM86.4 80.3l.1-.1 .2 .3zM86.4 80.3l.3 .2-.4-.1zM86.3 80.4l.4 .1h-.4zM86.7 80.5l.2 .4-.2 .1zM86.7 80.1h.2l-.2 .4zM86.7 80.5l.3 .4h-.1zM86.9 80.1l.1 .1-.3 .3zM86.7 80.5l.4 .3-.1 .1zM87 80.2l.1 .1-.4 .2zM86.7 80.5l.4 .2v.1zM86.7 80.5l.4-.2v.1z"/>
<path d="M86.7 80.5h.5l-.1 .2zM86.7 80.5l.4-.1 .1 .1zM89.9 99.8h.4l-.4 .2zM89.9 100l.4-.2-.3 .3zM90 100.1l.3-.3-.2 .4zM90.3 99.8l-.1 .4h-.1zM90.3 99.8v.5l-.1-.1zM90.2 99.4h.1v.4zM90.1 99.5l.1-.1 .1 .4zM90 99.6l.1-.1 .2 .3zM90 99.6l.3 .2-.4-.1zM89.9 99.7l.4 .1h-.4z"/>
<path d="M90.3 99.4h.2l-.2 .4zM90.5 99.4l.1 .1-.3 .3zM90.6 99.5l.1 .1-.4 .2zM90.3 99.8l.5 .2-.1 .1zM90.3 99.8l.4-.2 .1 .1zM90.3 99.8h.5v.2zM90.3 99.8l.5-.1v.1zM203.3 99.7h.4l-.4 .1zM203.3 99.8l.4-.1-.3 .2zM203.4 99.9l.3-.2-.2 .3zM203.7 99.7l-.1 .4-.1-.1zM203.7 99.7v.4h-.1z"/>
<path d="M203.6 99.3l.1-.1v.5zM203.5 99.3h.1l.1 .4zM203.4 99.4l.1-.1 .2 .4zM203.4 99.4l.3 .3-.4-.2zM203.3 99.5l.4 .2h-.4zM203.7 99.2l.2 .1-.2 .4zM203.9 99.3h.1l-.3 .4zM203.7 99.7l.4 .2-.1 .1zM204 99.3l.1 .1-.4 .3zM203.7 99.7l.5 .1-.1 .1zM203.7 99.7l.4-.3 .1 .1zM203.7 99.7h.5v.1z"/>
<path d="M203.7 99.7l.5-.2v.2zM66.6 111.3h.4l-.4 .2zM66.6 111.5l.4-.2-.3 .3zM66.7 111.6l.3-.3-.2 .4zM67 111.3l-.1 .4h-.1zM67 111.3v.5l-.1-.1zM66.9 110.9h.1v.4zM66.8 111l.1-.1 .1 .4zM66.7 111.1l.1-.1 .2 .3zM66.7 111.1l.3 .2-.4-.1zM66.6 111.2l.4 .1h-.4zM67 111.3l.2 .4-.2 .1z"/>
<path d="M67 110.9h.2l-.2 .4zM67 111.3l.3 .4h-.1zM67.2 110.9l.1 .1-.3 .3zM67 111.3l.4 .3-.1 .1zM67.3 111l.1 .1-.4 .2zM67 111.3l.5 .2-.1 .1zM67 111.3l.4-.2 .1 .1zM67 111.3h.5v.2zM67 111.3l.5-.1v.1zM86.3 102.1h.4l-.4 .1zM86.3 102.2l.4-.1-.3 .3zM86.4 102.4l.3-.3-.2 .4z"/>
<path d="M86.7 102.1l-.1 .4h-.1zM86.7 102.1v.4h-.1zM86.6 101.7h.1v.4zM86.5 101.8l.1-.1 .1 .4zM86.4 101.9l.1-.1 .2 .3zM86.4 101.9l.3 .2-.4-.1zM86.3 102l.4 .1h-.4zM86.7 102.1l.2 .4h-.2zM86.7 101.7h.2l-.2 .4zM86.7 102.1l.3 .4h-.1zM86.9 101.7l.1 .1-.3 .3zM86.7 102.1l.4 .3-.1 .1z"/>
<path d="M87 101.8l.1 .1-.4 .2zM86.7 102.1l.4 .1v.2zM86.7 102.1l.4-.2v.1zM86.7 102.1h.5l-.1 .1zM86.7 102.1l.4-.1 .1 .1zM89.9 106.5h.4l-.4 .1zM89.9 106.6l.4-.1-.3 .2zM90 106.7l.3-.2-.2 .3zM90.3 106.5l-.1 .4-.1-.1zM90.3 106.5v.4h-.1zM90.2 106.1l.1-.1v.5zM90.1 106.1h.1l.1 .4z"/>
<path d="M90 106.2l.1-.1 .2 .4zM90 106.2l.3 .3-.4-.2zM89.9 106.3l.4 .2h-.4zM90.3 106.5l.2 .4h-.2zM90.3 106l.2 .1-.2 .4zM90.3 99.8l.2 .4-.2 .1zM90.3 106.5l.3 .3-.1 .1zM90.5 106.1h.1l-.3 .4zM90.3 99.8l.3 .4h-.1zM90.3 106.5l.4 .2-.1 .1zM90.6 106.1l.1 .1-.4 .3zM90.3 99.8l.4 .3-.1 .1z"/>
<path d="M90.3 106.5l.5 .1-.1 .1zM90.3 106.5l.4-.3 .1 .1zM90.3 106.5h.5v.1zM90.3 106.5l.5-.2v.2zM99.1 111.4h.4l-.4 .1zM99.1 111.5l.4-.1-.4 .2zM99.1 111.6l.4-.2-.3 .3zM99.5 111.4l-.1 .4-.2-.1zM99.5 111.4v.4h-.1zM99.4 110.9h.1v.5zM99.2 111l.2-.1 .1 .5zM99.1 111.1l.1-.1 .3 .4z"/>
<path d="M99.1 111.1l.4 .3-.4-.2zM99.1 111.2l.4 .2h-.4zM99.5 111.4l.1 .4h-.1zM99.5 110.9h.1l-.1 .5zM99.5 111.4l.3 .3-.2 .1zM99.6 110.9l.2 .1-.3 .4zM99.5 111.4l.3 .2v.1zM99.8 111v.1l-.3 .3zM99.5 111.4l.4 .1-.1 .1zM99.5 111.4l.3-.3 .1 .1zM99.5 111.4h.4v.1zM99.5 111.4l.4-.2v.2z"/>
<path d="M203.7 99.7l.2 .4h-.2zM203.7 99.7l.3 .3-.1 .1z"/>
</g>
<g fill="#000">
<path d="M38.9 52.5l1.1 1.1 1-1.1a1.52 1.52 0 0 0-2.1 0zM40 53.6l-1.1 1.1a1.52 1.52 0 0 0 2.1 0z" fill-rule="evenodd"/>
<path d="M247.8 88.7l1.1 1.1 1.1-1.1a1.57 1.57 0 0 0-2.2 0zM247.8 91a1.57 1.57 0 0 0 2.2 0l-1.1-1.2z" fill-rule="evenodd"/>
<path d="M254.1 186.3l.4-.2h5.3a.92 .92 0 0 1 .9 1.2v1.9a.22 .22 0 0 1 0 .3 .22 .22 0 0 1-.3 0h-1.3a.49 .49 0 0 0-.6 .5 .49 .49 0 0 0 .7 .4h1.5v1.7a.85 .85 0 0 1-1.2 .9h-4.8a.89 .89 0 0 1-.9-1.3v-1.3h1.6l2.8-1.7a.49 .49 0 0 0 .1-.7 .49 .49 0 0 0-.8 .1l-2.3 1.4h-1.2a.16 .16 0 0 1-.2 0 .16 .16 0 0 1 0-.2v-2.6z" fill-rule="evenodd"/>
<path d="M262.5 186.8v5.4h.7v-1.8a.19 .19 0 0 1 0-.2 .19 .19 0 0 1 .3 0h3.6a1.75 1.75 0 0 0 1.7-2 1.75 1.75 0 0 0-2.3-1.4zM263.2 187.5h3.3a1.23 1.23 0 0 1 1.6 1.1 1.29 1.29 0 0 1-1.7 .9h-2.9a.21 .21 0 0 1-.3 0 .21 .21 0 0 1 0-.3z" fill-rule="evenodd"/>
<path d="M270.2 187.3a3.1 3.1 0 0 0-.4 2.3v2.6h.7v-3.7a1.21 1.21 0 0 1 1.6-1h2.6a.4 .4 0 0 0 .6-.4 .4 .4 0 0 0-.7-.3h-2.9a1.87 1.87 0 0 0-1.5 .5zM285.7 187.3l-.4 1v2.2a1.91 1.91 0 0 0 2.3 1.7h2.8a.38 .38 0 0 0 .3-.5 .38 .38 0 0 0-.6-.1h-3a1.21 1.21 0 0 1-1.1-1.6v-1.5a1.25 1.25 0 0 1 1.6-1h2.8a.38 .38 0 0 0 .3-.5 .38 .38 0 0 0-.6-.2h-3.1a1.74 1.74 0 0 0-1.3 .5zM291.3 186.8a.7 .7 0 0 0 1.4 0 .7 .7 0 0 0-1.4 0zM291.4 186.8a.56 .56 0 0 1 1.1 0 .56 .56 0 0 1-1.1 0zM279.2 186.9a.41 .41 0 0 0 .1 .5 .41 .41 0 0 0 .5 .1h2.7a1.11 1.11 0 0 1 1.1 1.3h-3.7a1.75 1.75 0 0 0-1.9 2 1.75 1.75 0 0 0 2.3 1.4h3.8a.19 .19 0 0 0 .2 0 .19 .19 0 0 0 0-.2v-3.5a1.9 1.9 0 0 0-2.4-1.7h-2.4zM279 189.9l.7-.4h3.6a.23 .23 0 0 1 .3 0 .23 .23 0 0 1 0 .4v1.4a.21 .21 0 0 1 0 .2 .21 .21 0 0 1-.3 .1h-3.5a1.02 1.02 0 0 1-1-.6 1.02 1.02 0 0 1 .2-1.1z" fill-rule="evenodd"/>
<path d="M276.4 186.8h.7v5.4h-.7z" fill-rule="evenodd"/>
<path d="M291.7 186.5v.5h.1v-.1l.4 .1-.1-.1a.28 .28 0 0 0 0-.4 .28 .28 0 0 0-.4 0zM291.8 186.7a.15 .15 0 0 1 .3 0 .15 .15 0 0 1-.3 0z" fill-rule="evenodd"/>
</g>
<g font-size="2.3">
<text x="22" y="95.1">Botoneira</text>
<text x="21.2" y="100.8">emergência</text>
<text x="26.4" y="97.9">de</text>
<text x="238.5" y="199.9">H1_QE.AVAC.-1</text>
</g>
<g font-size="2">
<text x="21" y="134.5">Designação</text>
<text x="55.9" y="134.4">ALIMENTAÇÃO</text>
<text x="77.9" y="134.3">CIRC. COMANDO</text>
<text x="103.5" y="134.2">TOMADA QE</text>
<text x="124.1" y="134.3">INTER. HORÁRIO</text>
<text x="152.7" y="134.4">-------</text>
<text x="175.9" y="134.4">-------</text>
<text x="200.3" y="134.4">CDI</text>
<text x="215.2" y="134.4">CIRC. SINALIZAÇÃO</text>
<text x="245.4" y="134.4">-------</text>
<text x="268.6" y="134.4">-------</text>
<text x="21" y="139">Circuito</text>
<text x="21" y="142.9">Borne</text>
<text x="59.3" y="142.9">R,S,T,N</text>
<text x="61.9" y="138.7">01</text>
<text x="81.6" y="143">24Vac - 0V</text>
<text x="85.1" y="138.7">02</text>
<text x="106.3" y="143.1">-------</text>
<text x="108.2" y="138.7">03</text>
<text x="129.5" y="143.1">-------</text>
<text x="131.4" y="138.7">04</text>
<text x="152.7" y="143.1">-------</text>
<text x="154.7" y="138.7">05</text>
<text x="175.9" y="143.1">-------</text>
<text x="177.7" y="138.7">06</text>
<text x="199" y="143.1">-------</text>
<text x="200.9" y="138.7">07</text>
<text x="222.2" y="143.1">-------</text>
<text x="224.1" y="138.7">08</text>
<text x="245.4" y="143.1">-------</text>
<text x="247.3" y="138.7">09</text>
<text x="268.6" y="143.1">-------</text>
<text x="270.4" y="138.7">10</text>
<text x="21" y="147.1">Tensão de alimentação</text>
<text x="58.2" y="147.3">230/400V</text>
<text x="84.1" y="147.4">24Vac</text>
<text x="106.9" y="147.4">230V</text>
<text x="130" y="147.5">230V</text>
<text x="152.7" y="147.5">-------</text>
<text x="175.9" y="147.4">-------</text>
<text x="199" y="147.4">-------</text>
<text x="222.2" y="147.4">-------</text>
<text x="245.4" y="147.4">-------</text>
<text x="268.6" y="147.4">-------</text>
<text x="21" y="155.8">Corrente nominal (A)</text>
<text x="21" y="151.3">Potência eléctrica (KW)</text>
<text x="60.4" y="151.8">------</text>
<text x="83.2" y="151.8">-------</text>
<text x="106.3" y="151.8">-------</text>
<text x="129.5" y="151.9">-------</text>
<text x="152.7" y="151.9">-------</text>
<text x="175.9" y="151.8">-------</text>
<text x="199" y="151.8">-------</text>
<text x="222.2" y="151.8">-------</text>
<text x="245.4" y="151.8">-------</text>
<text x="268.6" y="151.8">-------</text>
<text x="21" y="160.5">Cablagem</text>
<text x="60" y="156.2">-------</text>
<text x="60.5" y="160.5">5G10</text>
<text x="83.2" y="156.2">-------</text>
<text x="83.2" y="160.5">-------</text>
<text x="106.3" y="156.2">-------</text>
<text x="106.3" y="160.5">-------</text>
<text x="129.5" y="156.2">-------</text>
<text x="129.5" y="160.6">-------</text>
<text x="152.7" y="160.6">-------</text>
<text x="152.7" y="156.3">-------</text>
<text x="175.9" y="156.2">-------</text>
<text x="175.9" y="160.5">-------</text>
<text x="199" y="156.2">-------</text>
<text x="199" y="160.5">-------</text>
<text x="222.2" y="156.2">-------</text>
<text x="222.2" y="160.5">-------</text>
<text x="245.4" y="156.2">-------</text>
<text x="245.4" y="160.5">-------</text>
<text x="268.6" y="156.2">-------</text>
<text x="268.6" y="160.5">-------</text>
<text x="21" y="164.9">Esquema de comando</text>
<text x="60" y="164.8">-------</text>
<text x="83.2" y="164.9">-------</text>
<text x="106.3" y="164.9">-------</text>
<text x="129.5" y="164.9">-------</text>
<text x="152.7" y="165">-------</text>
<text x="175.9" y="164.9">-------</text>
<text x="199" y="164.9">-------</text>
<text x="222.2" y="164.9">-------</text>
<text x="245.4" y="164.9">-------</text>
<text x="268.6" y="164.9">-------</text>
</g>
<g font-size="1.8">
<text x="20.2" y="14.6">1</text>
<text x="49" y="14.7">2</text>
<text x="77.7" y="14.6">3</text>
<text x="106.5" y="14.6">4</text>
<text x="135.2" y="14.6">5</text>
<text x="163.9" y="14.6">6</text>
<text x="192.7" y="14.6">7</text>
<text x="221.4" y="14.6">8</text>
<text x="250.2" y="14.6">9</text>
<text x="278.3" y="14.6">10</text>
<text x="4.2" y="32.6">A</text>
<text x="268.1" y="31.6">3P+N 50Hz-0.4kV</text>
<text x="284.3" y="32.4">A1</text>
<text x="4.1" y="65.1">B</text>
<text x="244.1" y="92.5">Azul</text>
<text x="4.1" y="97.7">C</text>
<text x="4.1" y="130.3">D</text>
<text x="4.2" y="162.8">E</text>
<text x="177.1" y="182.2">Data</text>
<text x="182.8" y="184.5">24-10-2025</text>
<text x="200.1" y="182.3">Escala</text>
<text x="210.1" y="184.6">S / E</text>
<text x="279" y="182.4">MOD.02.PDP.01</text>
<text x="4.2" y="191.1">F</text>
<text x="177.1" y="187.5">Projectou</text>
<text x="183.2" y="190">Helder Eira</text>
<text x="200.1" y="187.5">Desenhou</text>
<text x="203.8" y="189.8">Miguel Cunha</text>
<text x="177.2" y="192.7">Obra</text>
<text x="177.2" y="198">Cliente</text>
<text x="185" y="195.1">Complexo Residencial Tumaia</text>
<text x="223" y="198">Quadro</text>
<text x="223.2" y="192.7">Titulo</text>
<text x="234" y="195">Capa</text>
<text x="269.2" y="198">Especialidade</text>
<text x="177.1" y="203.2">Dossier</text>
<text x="196.6" y="200.5">DTE</text>
<text x="223.2" y="203.4">Versão</text>
<text x="246.1" y="203.1">Ref:</text>
<text x="269.2" y="203">Página</text>
<text x="279" y="200.5">AVAC</text>
<text x="181" y="205.5">TF_250204-A-004_H1_QE.AVAC.-1.02</text>
<text x="231.7" y="205.7">02</text>
<text x="257.4" y="205.7">TF</text>
<text x="280.3" y="205.7">02</text>
</g>
<g font-size="1.7">
<text x="279.6" y="43.4">S1</text>
<text x="61.3" y="51.7">kWh</text>
<text x="68.9" y="51.5">Impluso</text>
<text x="39" y="57.2">3X</text>
<text x="124.4" y="55.4">STI.04</text>
<text x="127.2" y="57">2A</text>
<text x="78.2" y="63.4">230/24V</text>
<text x="100.6" y="62.4">TOM.03</text>
<text x="125.1" y="65.2">IH.04</text>
<text x="48.7" y="67">c2</text>
<text x="126.8" y="67">1C</text>
<text x="55.9" y="74.6">500mA</text>
<text x="45.5" y="89.6">RCDI</text>
<text x="279.7" y="97.1">s1</text>
<text x="48.5" y="106">C2</text>
<text x="94.3" y="102.7">C2</text>
<text x="94.5" y="107.1">c2</text>
</g>
<g font-size="1.6">
<text x="32" y="41.9">STI.01</text>
<text x="78.7" y="39.8">ID.02</text>
<text x="79.6" y="41.5">25A</text>
<text x="34.4" y="43.4">4A</text>
<text x="77.3" y="43.1">300mA</text>
<text x="77.7" y="53.3">STI.TC</text>
<text x="101.3" y="52.4">DL.03</text>
<text x="78.9" y="54.8">2A</text>
<text x="102.6" y="54">6A</text>
<text x="196.4" y="55.4">FC.07</text>
<text x="198.7" y="56.9">1A</text>
<text x="214.6" y="55.4">FS.08</text>
<text x="216.9" y="56.9">1A</text>
<text x="256.1" y="56.8">Lâmpadas</text>
<text x="256.9" y="55.4">Teste de</text>
<text x="78.3" y="65.1">200VA</text>
<text x="78.3" y="61.8">TC.02</text>
<text x="56.2" y="69.8">IDG.01</text>
<text x="56.2" y="71.7">40A</text>
<text x="217.2" y="76.6">RCT.08</text>
<text x="41.9" y="84.7">X2.BE</text>
<text x="79.3" y="89.2">FC.02</text>
<text x="41.9" y="93">X2.BE</text>
<text x="81.6" y="90.7">6A</text>
</g>
<g font-size="1.5">
<text x="20.6" y="31.6">3P+N 50Hz-0.4kV</text>
<text x="48.6" y="73.2">MX</text>
</g>
<g font-size="1.4">
<text x="20.9" y="113.4">Régua x1</text>
<text x="20.9" y="110.8">PE</text>
<text x="20.9" y="115.9">Régua x2</text>
<text x="221.3" y="185.4">Braga</text>
<text x="221.4" y="183.6">Av. Antero de Quental nº103 São Vitor -</text>
<text x="236.6" y="188.2">geral@priac.com.pt</text>
<text x="237.6" y="189.9">www.priac.com.pt</text>
</g>
<g font-size="1.3">
<text x="205.8" y="71">X2.CDI</text>
<text x="205.8" y="77.2">X2.CDI</text>
<text x="198.4" y="91.1">RCDI</text>
</g>
<g font-size="1.2">
<text x="245" y="99.6">TENSÃO NOS</text>
<text x="245.4" y="101">COMANDOS</text>
<text x="248" y="102.5">OK</text>
</g>
<text font-size="1.1" x="196.8" y="77.5">CDI</text>
<g font-size=".6">
<text x="194.5" y="81.3">INCÊNDIO = ABERTO</text>
<text x="194.5" y="80.4">NORMAL = FECHADO</text>
</g>
</svg>
